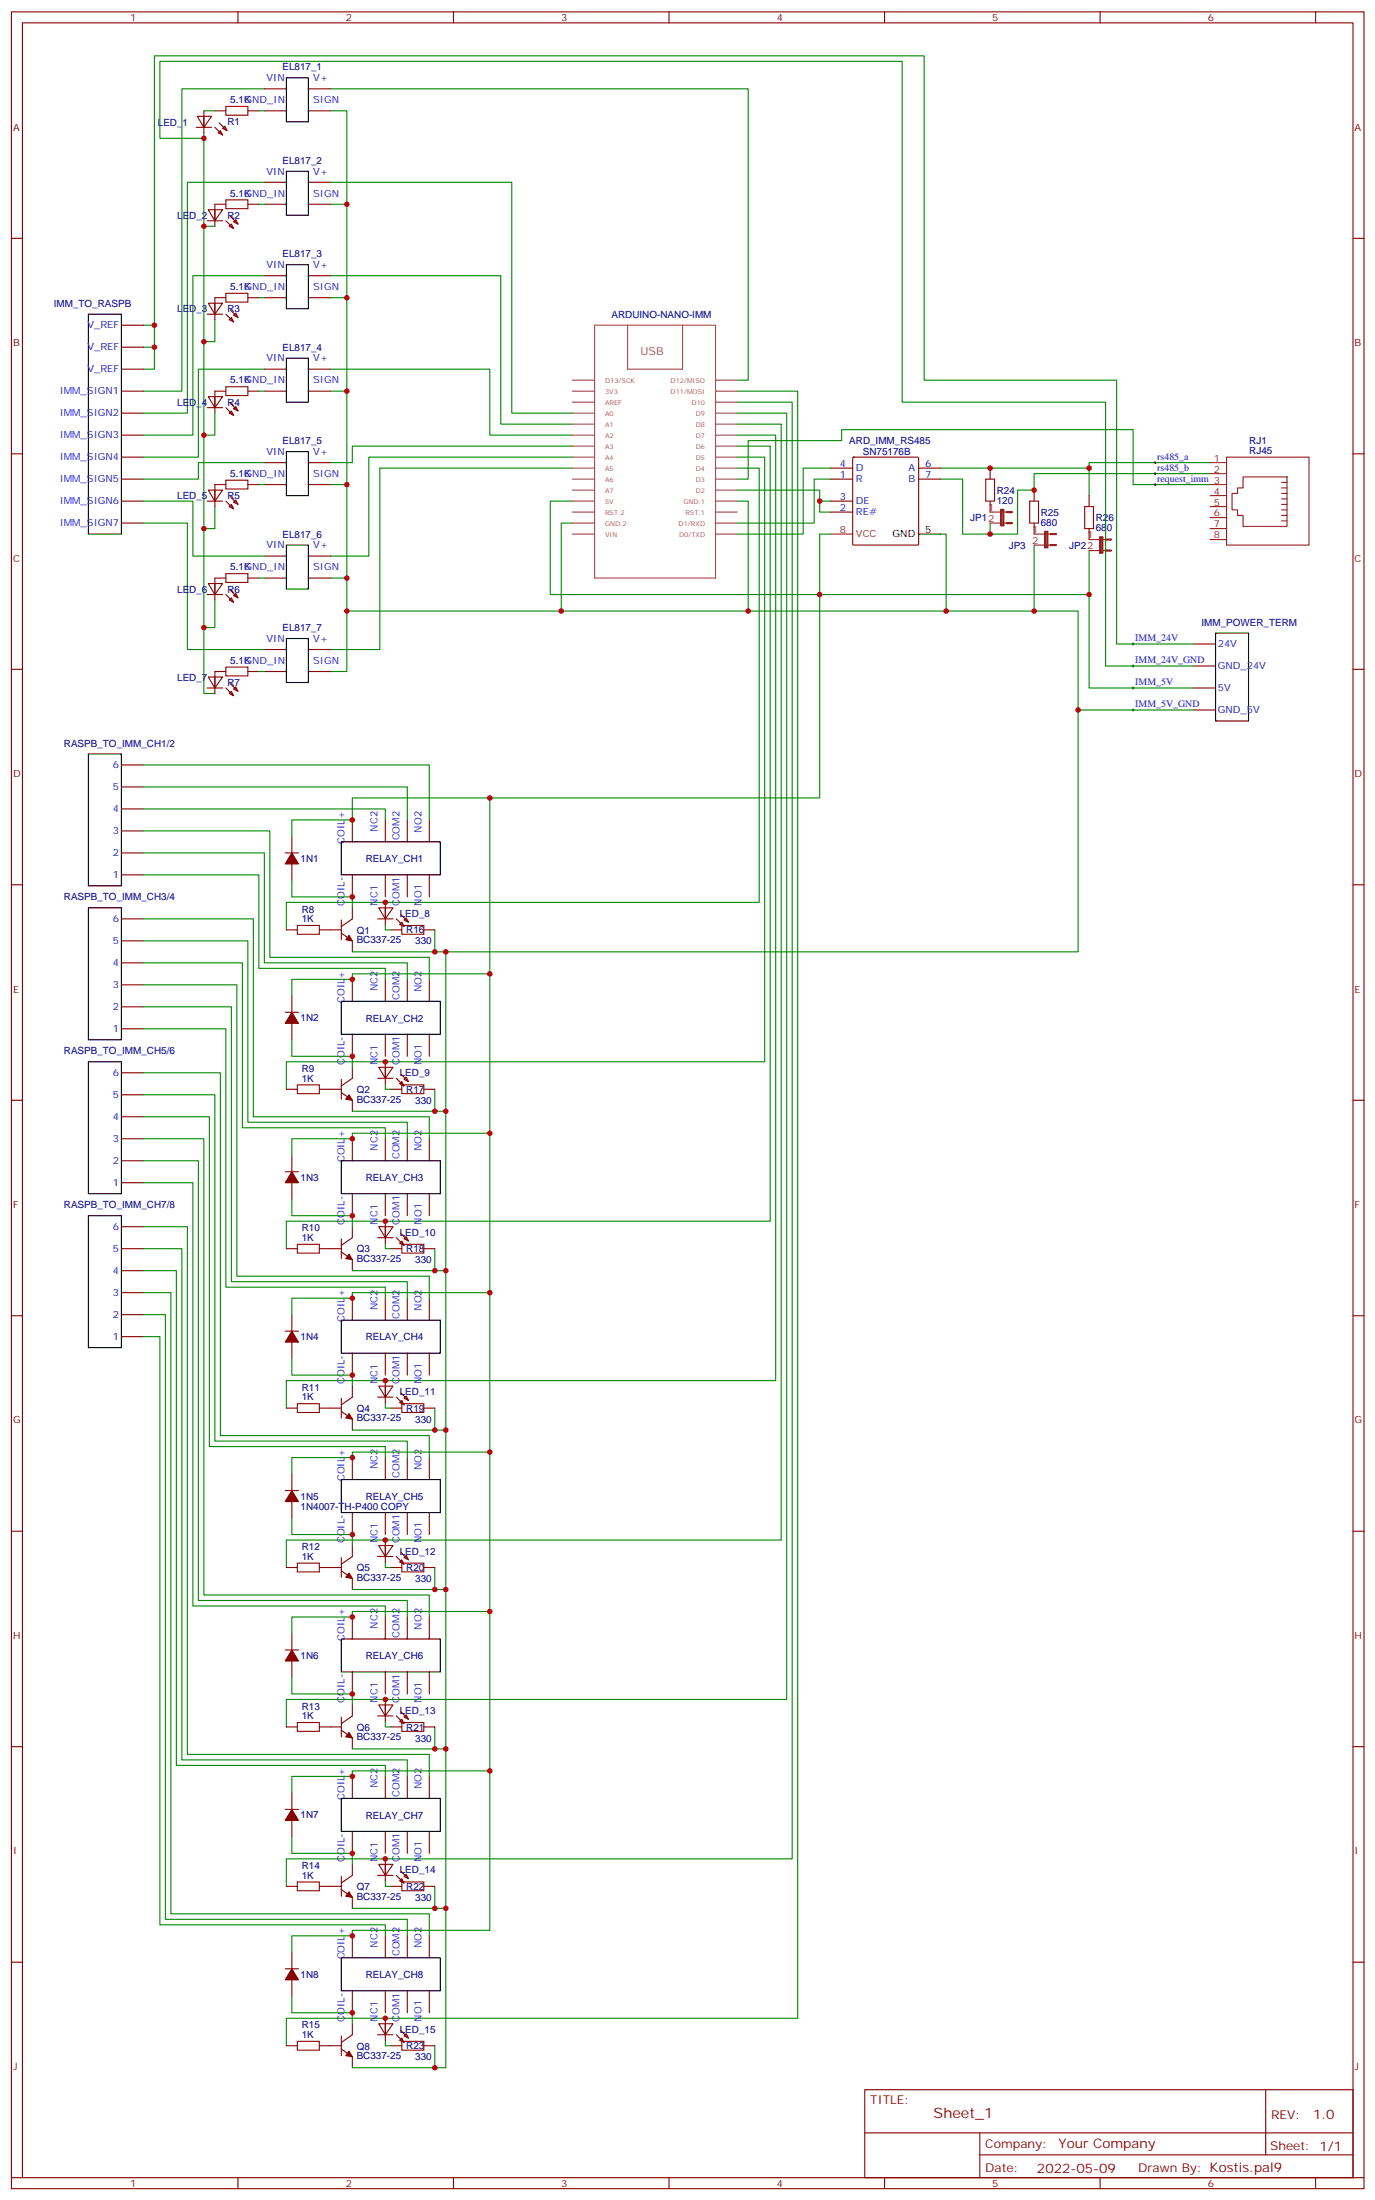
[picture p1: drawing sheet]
<svg xmlns="http://www.w3.org/2000/svg" width="441mm" height="706mm" viewBox="0 0 441 706" stroke-linecap="round" stroke-linejoin="round" font-family="sans-serif">
<g fill="none" stroke="#870000" stroke-width=".35">
<path d="M3.7 3.8h433.9v698.5h-433.9zM7.2 7.3h426.9v691.5h-426.9zM76.3 3.8v3.5M145.5 3.8v3.5M214.6 3.8v3.5M283.8 3.8v3.5M352.9 3.8v3.5M422.1 3.8v3.5M63.3 37.3h4.6l-2.5 3.6zM65.4 35.6v7M68.9 35.6h3.6M70.3 39.4l2.5 2.5"/>
<path d="M79.5 35.6h3.5M84.8 28.5h7.1M84.8 35.6h7.1M98.9 28.5h7.1M98.9 35.6h7.1M62.9 40.9h5M68.9 40.9l2.5 2.4M70 42.6l.7-.7 .7 1.4zM71.4 41.2l.7-.7 .7 1.4zM84.8 58.5h7.1M98.9 58.5h7.1M3.7 76.5h3.5"/>
<path d="M66.5 70.8h4.9M66.8 67.3h4.6l-2.5 3.5zM72.5 65.5h-3.6v7.1M72.5 70.8l2.4 2.5M73.5 72.6l.7-.7 .7 1.4zM73.9 69.4l2.4 2.5M74.9 71.2l.7-.7 .7 1.4zM79.5 65.5h3.5M84.8 65.5h7.1M98.9 65.5h7.1M434.1 76.5h3.5M66.8 97.3h4.6l-2.5 3.5z"/>
<path d="M72.5 95.5h-3.6v7.1M73.9 99.4l2.4 2.5M79.5 95.5h3.5M84.8 95.5h7.1M84.8 88.5h7.1M98.9 95.5h7.1M98.9 88.5h7.1M38.9 118.5h7.1M38.9 111.4h7.1M38.9 104.4h7.1M66.5 100.8h4.9M72.5 100.8l2.4 2.5"/>
<path d="M73.5 102.6l.7-.7 .7 1.4zM75.6 100.5l.7 1.4-1.4-.7zM84.8 118.5h7.1M98.9 118.5h7.1M38.9 139.6h7.1M38.9 132.6h7.1M38.9 125.5h7.1M66.5 130.8h4.9M66.8 127.3h4.6l-2.5 3.5zM72.5 125.5h-3.6v7.1M72.5 130.8l2.4 2.5M73.9 129.4l2.4 2.5"/>
<path d="M74.2 131.9l.7 1.4-1.4-.7zM74.9 131.2l.7-.7 .7 1.4zM79.5 125.5h3.5M84.8 125.5h7.1M98.9 125.5h7.1M3.7 145.6h3.5M38.9 153.7h7.1M38.9 146.7h7.1M66.8 157.3h4.6l-2.5 3.5zM72.5 155.5h-3.6v7.1M73.9 159.4l2.4 2.5M79.5 155.5h3.5"/>
<path d="M84.8 155.5h7.1M84.8 148.4h7.1M98.9 155.5h7.1M98.9 148.4h7.1M266.5 153.7h7M266.5 150.2h7M273.6 146.9l.3-.2h20.5l.3 .2v27.7l-.2 .3h-20.6l-.3-.2zM294.7 153.7h7.1M294.7 150.2h7.1M317.6 150.2v3.5M331.8 157.3v3.5M349.4 159v3.6"/>
<path d="M434.1 145.6h3.5M38.9 160.8h7.1M38.9 167.9h7.1M66.5 160.8h4.9M72.5 160.8l2.4 2.5M74.2 161.9l.7 1.4-1.4-.7zM74.9 161.1l.7-.7 .7 1.5zM84.8 178.4h7.1M98.9 178.4h7.1M266.5 164.3h7M266.5 160.8h7M317.6 160.8v3.5"/>
<path d="M331.8 167.9v3.5M349.4 169.6v3.5M66.5 190.8h4.9M66.8 187.3h4.6l-2.5 3.5zM72.5 185.5h-3.6v7M72.5 190.8l2.4 2.5M73.5 192.5l.7-.7 .7 1.5zM73.9 189.4l2.4 2.4M74.9 191.1l.7-.7 .7 1.4zM79.5 185.5h3.5M84.8 185.5h7.1M98.9 185.5h7.1"/>
<path d="M3.7 214.8h3.5M66.8 217.2h4.6l-2.5 3.6zM72.5 215.5h-3.6v7M73.9 219.4l2.4 2.4M79.5 215.5h3.5M84.8 215.5h7.1M84.8 208.4h7.1M98.9 215.5h7.1M98.9 208.4h7.1M382.9 213.7h7.1M382.9 206.7h7.1M434.1 214.8h3.5"/>
<path d="M66.5 220.8h4.9M72.5 220.8l2.4 2.4M73.5 222.5l.7-.7 .7 1.4zM74.9 221.1l.7-.7 .7 1.4zM382.9 227.8h7.1M382.9 220.8h7.1M38.9 259.6h7.1M38.9 252.5h7.1M38.9 245.5h7.1M38.9 273.7h7.1M38.9 266.6h7.1M91.5 273.7h4.2"/>
<path d="M93.6 268.4v5.3M93.6 277.2v5.3M113 263.1v7.1M123.6 263.1v7.1M130.7 263.1v7.1M137.7 263.1v7.1M3.7 283.9h3.5M38.9 280.7h7.1M38.9 294.9h7.1M91.9 298.4h3.5M102.4 298.4h7.1M109.5 299.4l3.5 2.5v3.5"/>
<path d="M109.5 295.2v6.4M113 280.7v7.1M113 291.3v3.6l-3.5 2.4M121.1 294.9h5M121.5 291.3h4.6l-2.5 3.6zM123.6 280.7v7.1M123.6 289.6v7M125.4 298.4h3.5M127.1 294.9l2.5 2.4M128.2 296.6l.7-.7 .7 1.4zM128.6 293.4l2.4 2.5M129.6 295.2l.7-.7 .7 1.4z"/>
<path d="M130.7 280.7v7.1M136 298.4h3.5M137.7 280.7v7.1M434.1 283.9h3.5M38.9 316h7.1M38.9 309h7.1M38.9 301.9h7.1M93.6 319.5v5.3M113 314.3v7M123.6 314.3v7M130.7 314.3v7M137.7 314.3v7"/>
<path d="M38.9 330.1h7.1M38.9 323.1h7.1M91.5 324.8h4.2M93.6 328.4v5.3M113 331.9v7M123.6 331.9v7M130.7 331.9v7M137.7 331.9v7M3.7 353.1h3.5M38.9 358.4h7.1M38.9 351.3h7.1M38.9 344.2h7.1"/>
<path d="M91.9 349.5h3.5M102.4 349.5h7.1M109.5 350.6l3.5 2.5v3.5M109.5 346.4v6.3M113 342.5v3.5l-3.5 2.5M121.1 346h5M121.5 342.5h4.6l-2.5 3.5zM123.6 340.7v7.1M125.4 349.5h3.5M127.1 346l2.5 2.5M128.2 347.8l.7-.7 .7 1.4zM128.6 344.6l2.4 2.5"/>
<path d="M130.3 345.7l.7 1.4-1.4-.7zM136 349.5h3.5M434.1 353.1h3.5M38.9 379.5h7.1M38.9 372.5h7.1M38.9 365.4h7.1M91.5 376h4.2M93.6 370.7v5.3M93.6 379.5v5.3M113 365.4v7.1M123.6 365.4v7.1M130.7 365.4v7.1"/>
<path d="M137.7 365.4v7.1M38.9 393.6h7.1M109.5 397.5v6.4M113 383v7.1M113 393.6v3.6l-3.5 2.4M121.1 397.2h5M121.5 393.6h4.6l-2.5 3.6zM123.6 383v7.1M123.6 391.9v7M127.1 397.2l2.5 2.4M128.2 398.9l.7-.7 .7 1.4zM128.6 395.7l2.4 2.5"/>
<path d="M129.6 397.5l.7-.7 .7 1.4zM130.7 383v7.1M137.7 383v7.1M38.9 400.7h7.1M38.9 414.8h7.1M38.9 407.7h7.1M91.9 400.7h3.5M102.4 400.7h7.1M109.5 401.7l3.5 2.5v3.5M113 416.6v7M123.6 416.6v7M125.4 400.7h3.5"/>
<path d="M130.7 416.6v7M136 400.7h3.5M137.7 416.6v7M3.7 422.2h3.5M38.9 428.9h7.1M38.9 421.9h7.1M91.5 427.1h4.2M93.6 421.9v5.2M93.6 430.7v5.3M113 434.2v7.1M123.6 434.2v7.1M130.7 434.2v7.1"/>
<path d="M137.7 434.2v7.1M434.1 422.2h3.5M91.9 451.8h3.5M102.4 451.8h7.1M109.5 452.9l3.5 2.5v3.5M109.5 448.7v6.3M113 444.8v3.5l-3.5 2.5M121.1 448.3h5M121.5 444.8h4.6l-2.5 3.5zM123.6 443v7.1M125.4 451.8h3.5M127.1 448.3l2.5 2.5"/>
<path d="M128.2 450.1l.7-.7 .7 1.4zM128.6 446.9l2.4 2.5M129.6 448.7l.7-.7 .7 1.4zM136 451.8h3.5M91.5 478.3h4.2M93.6 473v5.3M113 467.7v7.1M123.6 467.7v7.1M130.7 467.7v7.1M137.7 467.7v7.1M3.7 491.3h3.5M93.6 481.8v5.3"/>
<path d="M109.5 499.8v6.4M113 485.4v7M113 495.9v3.6l-3.5 2.4M121.1 499.5h5M121.5 495.9h4.6l-2.5 3.6zM123.6 485.4v7M123.6 494.2v7M127.1 499.5l2.5 2.4M128.6 498.1l2.4 2.4M129.6 499.8l.7-.7 .7 1.4zM130.7 485.4v7M137.7 485.4v7"/>
<path d="M434.1 491.3h3.5M91.9 503h3.5M102.4 503h7.1M109.5 504l3.5 2.5v3.5M113 518.9v7M123.6 518.9v7M125.4 503h3.5M128.2 501.2l.7-.7 .7 1.4zM130.7 518.9v7M136 503h3.5M137.7 518.9v7M91.5 529.4h4.2"/>
<path d="M93.6 524.2v5.2M93.6 533v5.3M113 536.5v7.1M123.6 536.5v7.1M130.7 536.5v7.1M137.7 536.5v7.1M91.9 554.1h3.5M102.4 554.1h7.1M109.5 555.2l3.5 2.5v3.5M109.5 551v6.3M113 547.1v3.5l-3.5 2.5M121.1 550.6h5"/>
<path d="M121.5 547.1h4.6l-2.5 3.5zM123.6 545.3v7.1M125.4 554.1h3.5M127.1 550.6l2.5 2.5M128.6 549.2l2.4 2.5M128.9 551.7l.7 1.4-1.4-.7zM129.6 551l.7-.7 .7 1.4zM136 554.1h3.5M3.7 560.5h3.5M93.6 575.3v5.3M113 570v7.1M123.6 570v7.1"/>
<path d="M130.7 570v7.1M137.7 570v7.1M434.1 560.5h3.5M91.5 580.6h4.2M93.6 584.1v5.3M113 587.7v7M113 598.2v3.6l-3.5 2.4M121.5 598.2h4.6l-2.5 3.6zM123.6 587.7v7M123.6 596.5v7M130.7 587.7v7M137.7 587.7v7"/>
<path d="M91.9 605.3h3.5M102.4 605.3h7.1M109.5 606.4l3.5 2.4v3.6M109.5 602.1v6.4M121.1 601.8h5M125.4 605.3h3.5M127.1 601.8l2.5 2.4M128.2 603.5l.7-.7 .7 1.4zM128.6 600.4l2.4 2.4M129.6 602.1l.7-.7 .7 1.4zM136 605.3h3.5M3.7 629.6h3.5"/>
<path d="M91.5 631.8h4.2M93.6 626.5v5.3M93.6 635.3v5.3M113 621.2v7M113 638.8v7.1M123.6 621.2v7M123.6 638.8v7.1M130.7 621.2v7M130.7 638.8v7.1M137.7 621.2v7M137.7 638.8v7.1M434.1 629.6h3.5"/>
<path d="M91.9 656.4h3.5M102.4 656.4h7.1M109.5 657.5l3.5 2.5v3.5M109.5 653.3v6.3M113 649.4v3.5l-3.5 2.5M121.1 652.9h5M121.5 649.4h4.6l-2.5 3.5zM123.6 647.6v7.1M125.4 656.4h3.5M127.1 652.9l2.5 2.5M128.2 654.7l.7-.7 .7 1.4zM128.6 651.5l2.4 2.5"/>
<path d="M129.6 653.3l.7-.7 .7 1.4zM136 656.4h3.5M277.4 670.6h156.7v28.2h-156.7zM406.1 670.6v20.9M3.7 698.8h3.5M76.3 698.8v3.5M145.5 698.8v3.5M214.6 698.8v3.5M277.5 684.4h156.4M283.8 698.8v3.5M314.3 691.5h119.6M314.3 684.4v14.1"/>
<path d="M352.9 698.8v3.5M422.1 698.8v3.5M434.1 698.8h3.5"/>
</g>
<g fill="none" stroke="#008700" stroke-width=".35">
<path d="M65.4 35.6h3.5M83 35.6h1.8M84.8 28.5h-26.5v97h-12.3M106 35.6h5.3v179.9h-5.3M106 28.5h134v93.5h-3.5M65.4 44.4h-14.1v-24.7h238.1v109.3h65.3v84.7h28.2M65.4 42.6v30M84.8 58.5h-24.7v74.1h-14.1M106 58.5h58.2v74.1h19.4M68.9 72.6h-3.5v37M83 65.5h1.8M106 65.5h5.3"/>
<path d="M83 95.5h1.8M84.8 88.5h-22.9v51.1h-15.9M106 88.5h54.7v47.6h22.9M106 95.5h5.3M46 104.4h3.5v-86.5h247v104.1h61.7v84.7h24.7M49.5 111.4v7.1h-3.5M49.5 104.4v7h-3.5M68.9 102.6v7h-3.5v30h3.5v-7M84.8 118.5h-21.2v28.2h-17.6M106 118.5h51.1v21.1h26.5M65.4 139.6v30h3.5v-7M83 125.5h1.8"/>
<path d="M106 125.5h5.3M236.5 125.5h19.4v522.1h-164v8.8M236.5 129h17.6v467.5h-162.2v8.8M236.5 132.6h15.9v412.7h-160.5v8.8M236.5 136.1h14.1v358.1h-158.7v8.8M236.5 139.6h12.3v303.4h-156.9v8.8M83 155.5h1.8M84.8 148.4h-21.2v5.3h-17.6M106 155.5h5.3M183.6 150.2h-61.8v58.2h-15.8M183.6 146.7h-65.3v31.7h-12.3M183.6 143.2h-70.6v5.2h-7"/>
<path d="M236.5 153.7h3.5v-12.3h30v-3.5h93.5v17.6h24.7M236.5 157.3h26.5v3.5M236.5 143.2h10.6v248.7h-155.2v8.8M236.5 146.7h8.8v194h-153.4v8.8M236.5 150.2h7.1v139.4h-151.7v8.8M266.5 150.2h-8.8v21.2h-21.2M266.5 153.7h-5.3v14.2h-24.7M301.8 150.2h47.6v8.8M301.8 153.7h7v17.7h8.8v-3.5M388.2 148.4h-38.8v1.8M388.2 152h-56.4v5.3h-5.3v14.1h-8.9M46 167.9h14.1v40.5h24.7"/>
<path d="M46 160.8h15.9v17.6h22.9M65.4 169.6v31.8h3.5v-8.9M183.6 160.8h-7.1v30h172.9v30h33.5M183.6 167.9h-3.5v28.2h165.8v31.7M236.5 160.8h3.5v35.3M266.5 160.8h-3.5v3.5h3.5M266.5 171.4h-3.5v84.6h-105.9v56.5h-44.1v1.8h-19.4v5.2M301.8 171.4h1.7v24.7M331.8 174.9v21.2M349.4 176.7v14.1M83 185.5h1.8M106 185.5h5.3"/>
<path d="M111.3 196.1h68.8M65.4 201.4v21.1h3.5M83 215.5h1.8M382.9 227.8h-37v77.6h-202.9M46 245.5h91.7v17.6M46 252.5h84.7v10.6M46 259.6h77.6v3.5M157.1 256h-44.1v7.1h-19.4v5.3M46 266.6h40.6v40.6h51.1v7.1M46 273.7h38.8v35.3h45.9v5.3M46 294.9h35.3v63.5h56.4v7M46 280.7h37v30h40.6v3.6"/>
<path d="M93.6 282.5v5.3h19.4v3.5M123.6 296.6v1.8h1.8M139.5 298.4v7M46 316h30v93.5h61.7v7.1M46 301.9h33.5v58.2h51.2v5.3M46 309h31.8v52.9h45.8v3.5M113 305.4h30v51.2h-30M157.1 312.5v51.1h-44.1v1.8h-19.4v5.3M46 323.1h28.2v88.2h56.5v5.3M46 330.1h26.5v82.9h51.1v3.6M93.6 333.7v5.2h19.4v3.6M46 344.2h24.7v116.5h67v7"/>
<path d="M46 351.3h22.9v111.1h61.8v5.3M46 358.4h21.2v105.8h56.4v3.5M123.6 347.8v1.7h1.8M139.5 349.5v7.1M143 356.6v51.1h-30M46 365.4h19.4v146.4h72.3v7.1M46 372.5h17.6v141.1h67.1v5.3M46 379.5h15.9v135.8h61.7v3.6M157.1 363.6v51.2h-44.1v1.8h-19.4v5.3M46 393.6h14.1v169.4h77.6v7M93.6 384.8v5.3h19.4v3.5M123.6 398.9v1.8h1.8"/>
<path d="M46 414.8h8.8v199.3h82.9v7.1M46 400.7h12.3v164h72.4v5.3M46 407.7h10.6v158.8h67v3.5M139.5 400.7v7M143 407.7v51.2h-30M157.1 414.8v51.1h-44.1v1.8h-19.4v5.3M46 421.9h7.1v194h77.6v5.3M46 428.9h5.3v188.7h72.3v3.6M93.6 436v5.3h19.4v3.5M123.6 450.1v1.7h1.8M139.5 451.8v7.1M143 458.9v51.1h-30"/>
<path d="M157.1 465.9v51.2h-44.1v1.8h-19.4v5.3M93.6 487.1v5.3h19.4v3.5M123.6 501.2v1.8h1.8M139.5 503v7M143 510v51.2h-30M157.1 517.1v51.2h-44.1v1.7h-19.4v5.3M93.6 538.3v5.3h19.4v3.5M123.6 552.4v1.7h1.8M139.5 554.1v7.1M143 561.2v51.2h-30M157.1 568.3v51.1h-44.1v1.8h-19.4v5.3M93.6 589.4v5.3h19.4v3.5"/>
<path d="M123.6 603.5v1.8h1.8M139.5 605.3v7.1M143 612.4v51.1h-30M93.6 640.6v5.3h19.4v3.5M123.6 654.7v1.7h1.8M139.5 656.4v7.1"/>
</g>
<g fill="none" stroke="#000" stroke-width=".32">
<path d="M370.2 148.4h.7M370.2 152h.7M370.2 155.5h.7M370.6 148.1v.7M370.6 151.6v.7M370.6 155.2v.7M363.1 213.7h.8M363.1 206.7h.8M363.5 206.3v.7M363.5 213.4v.7M363.1 227.8h.8M363.1 220.8h.8"/>
<path d="M363.5 220.4v.7M363.5 227.5v.7"/>
</g>
<g fill="none" stroke="#000" stroke-width=".35">
<path d="M91.9 25h7v14.1h-7zM91.9 55h7v14.1h-7zM91.9 84.9h7v14.2h-7zM28.4 100.8h10.5v70.6h-10.5zM91.9 114.9h7v14.1h-7zM91.9 144.9h7v14.1h-7zM91.9 174.9h7v14.1h-7zM294.7 171.4h7.1M91.9 204.9h7v14.1h-7zM390 203.1h10.5v28.3h-10.5zM28.4 241.9h10.5v42.4h-10.5zM109.5 270.2h31.8v10.5h-31.8z"/>
<path d="M28.4 291.3h10.5v42.4h-10.5zM109.5 321.3h31.8v10.6h-31.8zM28.4 340.7h10.5v42.3h-10.5zM109.5 372.5h31.8v10.5h-31.8zM28.4 390.1h10.5v42.3h-10.5zM109.5 423.6h31.8v10.6h-31.8zM109.5 474.8h31.8v10.6h-31.8zM109.5 525.9h31.8v10.6h-31.8zM109.5 577.1h31.8v10.6h-31.8zM109.5 628.2h31.8v10.6h-31.8z"/>
</g>
<g fill="none" stroke="#8c2424" stroke-width=".35">
<path d="M388.2 148.4h5.3M388.2 152h5.3M388.2 155.5h5.3M388.2 159h5.3M393.5 146.7h26.4v28.2h-26.4zM398.8 153h14.1v15.9h-14.1v-3.5h-1.8v-1.8h-1.7v-5.3h1.7v-1.7h1.8zM411.1 154.8h1.8M411.1 156.6h1.8M411.1 158.3h1.8M317.6 164.3h5.3M317.6 167.9h5.3M331.8 171.4h5.2"/>
<path d="M331.8 174.9h5.2M349.4 173.1h5.3M349.4 176.7h5.3M388.2 173.1h5.3M388.2 162.6h5.3M388.2 166.1h5.3M388.2 169.6h5.3M411.1 160.1h1.8M411.1 161.9h1.8M411.1 163.6h1.8M411.1 165.4h1.8M411.1 167.1h1.8"/>
</g>
<path d="M321.2 163.6h.7v5h-.7zM322.9 164.3h1.8M322.9 167.9h1.8M335.3 170.7h.7v4.9h-.7zM337 171.4h1.8M337 174.9h1.8M352.9 172.4h.7v5h-.7zM354.7 173.1h1.7M354.7 176.7h1.7" fill="none" stroke="#8c2424" stroke-width=".71"/>
<g fill="none" stroke="#a10000" stroke-width=".35">
<path d="M72.5 34.1h7v2.9h-7zM72.5 64.1h7v2.9h-7zM72.5 94.1h7v2.8h-7zM72.5 124.1h7v2.8h-7zM72.5 154.1h7v2.8h-7zM316.2 153.7h2.9v7.1h-2.9zM330.3 160.8h2.9v7.1h-2.9zM348 162.6h2.8v7h-2.8zM72.5 184.1h7v2.8h-7zM72.5 214.1h7v2.8h-7zM95.4 297h7v2.8h-7zM128.9 297h7.1v2.8h-7.1z"/>
<path d="M95.4 348.1h7v2.8h-7zM128.9 348.1h7.1v2.8h-7.1zM95.4 399.3h7v2.8h-7zM128.9 399.3h7.1v2.8h-7.1zM95.4 450.4h7v2.8h-7zM128.9 450.4h7.1v2.8h-7.1zM95.4 501.6h7v2.8h-7zM128.9 501.6h7.1v2.8h-7.1zM95.4 552.7h7v2.9h-7zM128.9 552.7h7.1v2.9h-7.1zM95.4 603.9h7v2.8h-7zM128.9 603.9h7.1v2.8h-7.1z"/>
<path d="M95.4 655h7v2.9h-7zM128.9 655h7.1v2.9h-7.1z"/>
</g>
<path d="M266.5 171.4h7" fill="none" stroke="#f00" stroke-width=".35"/>
<g fill="none" stroke="#a64a4a" stroke-width=".35">
<path d="M190.8 104.4h38.8v81.1h-38.8zM201.3 104.4v14.1h17.7v-14.1M183.6 139.6h6.9M183.6 136.1h6.9M183.6 132.6h6.9M183.6 129h6.9M183.6 125.5h6.9M183.6 122h6.9M229.6 139.6h6.9M229.6 136.1h6.9M229.6 132.6h6.9M229.6 129h6.9"/>
<path d="M229.6 125.5h6.9M229.6 122h6.9M183.6 157.3h6.9M183.6 153.7h6.9M183.6 150.2h6.9M183.6 146.7h6.9M183.6 143.2h6.9M229.6 157.3h6.9M229.6 153.7h6.9M229.6 150.2h6.9M229.6 146.7h6.9M229.6 143.2h6.9"/>
<path d="M183.6 171.4h6.9M183.6 167.9h6.9M183.6 164.3h6.9M183.6 160.8h6.9M229.6 171.4h6.9M229.6 167.9h6.9M229.6 164.3h6.9M229.6 160.8h6.9"/>
</g>
<g fill="#870000" stroke="#870000" stroke-width=".35">
<path d="M93.6 273.7l2.1 3.5h-4.2z"/>
<path d="M112 300.1l1 1.8-2.1-.3z"/>
<path d="M93.6 324.8l2.1 3.6h-4.2z"/>
<path d="M112 351.3l1 1.8-2.1-.4z"/>
<path d="M93.6 376l2.1 3.5h-4.2z"/>
<path d="M112 402.4l1 1.8-2.1-.3z"/>
<path d="M93.6 427.1l2.1 3.6h-4.2z"/>
<path d="M112 453.6l1 1.8-2.1-.4z"/>
<path d="M93.6 478.3l2.1 3.5h-4.2z"/>
<path d="M112 504.8l1 1.7-2.1-.3z"/>
<path d="M93.6 529.4l2.1 3.6h-4.2z"/>
<path d="M112 555.9l1 1.8-2.1-.4z"/>
<path d="M93.6 580.6l2.1 3.5h-4.2z"/>
<path d="M112 607.1l1 1.7-2.1-.3z"/>
<path d="M93.6 631.8l2.1 3.5h-4.2z"/>
<path d="M112 658.2l1 1.8-2.1-.4z"/>
</g>
<g fill="#c00">
<circle cx="111.3" cy="196.1" r=".88"/>
<circle cx="180.1" cy="196.1" r=".88"/>
<circle cx="111.3" cy="185.5" r=".88"/>
<circle cx="111.3" cy="155.5" r=".88"/>
<circle cx="111.3" cy="125.5" r=".88"/>
<circle cx="111.3" cy="95.5" r=".88"/>
<circle cx="111.3" cy="65.5" r=".88"/>
<circle cx="331.8" cy="157.3" r=".88"/>
<circle cx="349.4" cy="150.2" r=".88"/>
<circle cx="317.6" cy="171.4" r=".88"/>
<circle cx="317.6" cy="150.2" r=".88"/>
<circle cx="263" cy="160.8" r=".88"/>
<circle cx="345.9" cy="227.8" r=".88"/>
<circle cx="123.6" cy="647.6" r=".88"/>
<circle cx="123.6" cy="596.5" r=".88"/>
<circle cx="123.6" cy="545.3" r=".88"/>
<circle cx="349.4" cy="190.8" r=".88"/>
<circle cx="331.8" cy="196.1" r=".88"/>
<circle cx="303.5" cy="196.1" r=".88"/>
<circle cx="240" cy="196.1" r=".88"/>
<circle cx="263" cy="190.8" r=".88"/>
<circle cx="123.6" cy="494.2" r=".88"/>
<circle cx="123.6" cy="443" r=".88"/>
<circle cx="123.6" cy="391.9" r=".88"/>
<circle cx="123.6" cy="340.7" r=".88"/>
<circle cx="123.6" cy="289.6" r=".88"/>
<circle cx="143" cy="305.4" r=".88"/>
<circle cx="157.1" cy="256" r=".88"/>
<circle cx="157.1" cy="312.5" r=".88"/>
<circle cx="65.4" cy="44.4" r=".88"/>
<circle cx="49.5" cy="111.4" r=".88"/>
<circle cx="49.5" cy="104.4" r=".88"/>
<circle cx="65.4" cy="72.6" r=".88"/>
<circle cx="65.4" cy="109.6" r=".88"/>
<circle cx="65.4" cy="201.4" r=".88"/>
<circle cx="65.4" cy="169.6" r=".88"/>
<circle cx="65.4" cy="139.6" r=".88"/>
<circle cx="139.5" cy="663.5" r=".88"/>
<circle cx="139.5" cy="612.4" r=".88"/>
<circle cx="139.5" cy="561.2" r=".88"/>
<circle cx="139.5" cy="510" r=".88"/>
<circle cx="139.5" cy="458.9" r=".88"/>
<circle cx="139.5" cy="407.7" r=".88"/>
<circle cx="139.5" cy="356.6" r=".88"/>
<circle cx="139.5" cy="305.4" r=".88"/>
<circle cx="143" cy="356.6" r=".88"/>
<circle cx="143" cy="407.7" r=".88"/>
<circle cx="143" cy="458.9" r=".88"/>
<circle cx="143" cy="510" r=".88"/>
<circle cx="143" cy="561.2" r=".88"/>
<circle cx="143" cy="612.4" r=".88"/>
<circle cx="113" cy="263.1" r=".88"/>
<circle cx="113" cy="314.3" r=".88"/>
<circle cx="113" cy="365.4" r=".88"/>
<circle cx="157.1" cy="363.6" r=".88"/>
<circle cx="113" cy="416.6" r=".88"/>
<circle cx="157.1" cy="414.8" r=".88"/>
<circle cx="113" cy="467.7" r=".88"/>
<circle cx="157.1" cy="465.9" r=".88"/>
<circle cx="113" cy="518.9" r=".88"/>
<circle cx="157.1" cy="517.1" r=".88"/>
<circle cx="113" cy="570" r=".88"/>
<circle cx="157.1" cy="568.3" r=".88"/>
<circle cx="113" cy="621.2" r=".88"/>
<circle cx="113" cy="645.9" r=".88"/>
<circle cx="113" cy="287.8" r=".88"/>
<circle cx="113" cy="338.9" r=".88"/>
<circle cx="113" cy="390.1" r=".88"/>
<circle cx="113" cy="594.7" r=".88"/>
<circle cx="113" cy="543.6" r=".88"/>
<circle cx="113" cy="492.4" r=".88"/>
<circle cx="113" cy="441.3" r=".88"/>
</g>
<text font-size="4.6" fill="#800" x="299.5" y="679.6">Sheet_1</text>
<g font-size="4.2" fill="#800">
<text x="421.2" y="679.8">1.0</text>
<text x="339.6" y="689.4">Your Company</text>
<text x="332.7" y="697.2">2022-05-09</text>
</g>
<g font-size="3.9" fill="#800">
<text x="279.2" y="675.1">TITLE:</text>
<text x="407.8" y="679.8">REV:</text>
<text x="316.1" y="689.3">Company:</text>
<text x="407.5" y="690">Sheet: 1/1</text>
<text x="316.1" y="697">Date:</text>
<text x="365.1" y="697.1">Drawn By: Kostis.pal9</text>
</g>
<text font-size="3.5" fill="#a54b4b" x="205.5" y="113.9">USB</text>
<g font-size="3.2" fill="#800">
<text x="41.8" y="6.8">1</text>
<text x="110.9" y="6.8">2</text>
<text x="180.1" y="6.8">3</text>
<text x="249.2" y="6.8">4</text>
<text x="318.3" y="6.8">5</text>
<text x="387.5" y="6.8">6</text>
<text x="4.2" y="41.9">A</text>
<text x="434.6" y="41.9">A</text>
<text x="4.2" y="111.1">B</text>
<text x="434.6" y="111.1">B</text>
<text x="4.2" y="180.2">C</text>
<text x="434.6" y="180.2">C</text>
<text x="4.2" y="249.3">D</text>
<text x="434.6" y="249.3">D</text>
<text x="4.2" y="318.5">E</text>
<text x="434.6" y="318.5">E</text>
<text x="4.2" y="387.6">F</text>
<text x="434.6" y="387.6">F</text>
<text x="4.2" y="456.8">G</text>
<text x="434.6" y="456.8">G</text>
<text x="4.2" y="525.9">H</text>
<text x="434.6" y="525.9">H</text>
<text x="4.2" y="595.1">I</text>
<text x="434.6" y="595.1">I</text>
<text x="4.2" y="664.2">J</text>
<text x="434.6" y="664.2">J</text>
<text x="41.8" y="701.8">1</text>
<text x="110.9" y="701.8">2</text>
<text x="180.1" y="701.8">3</text>
<text x="249.2" y="701.8">4</text>
<text x="318.3" y="701.8">5</text>
<text x="387.5" y="701.8">6</text>
</g>
<g font-size="3.2" fill="#000080">
<text x="90.6" y="22.6">EL817_1</text>
<text x="73.9" y="33.1">5.1K</text>
<text x="50.6" y="40.3">LED_1</text>
<text x="73" y="40.2">R1</text>
<text x="90.6" y="52.6">EL817_2</text>
<text x="73.9" y="63.1">5.1K</text>
<text x="56.8" y="70.2">LED_2</text>
<text x="73" y="70.2">R2</text>
<text x="90.6" y="82.5">EL817_3</text>
<text x="73.9" y="93.1">5.1K</text>
<text x="17.3" y="98.4">IMM_TO_RASPB</text>
<text x="56.8" y="100.2">LED_3</text>
<text x="73" y="100.2">R3</text>
<text x="196.2" y="102">ARDUINO-NANO-IMM</text>
<text x="90.6" y="112.5">EL817_4</text>
<text x="73.9" y="123">5.1K</text>
<text x="56.8" y="130.2">LED_4</text>
<text x="73" y="130.2">R4</text>
<text x="90.6" y="142.5">EL817_5</text>
<text x="272.5" y="142.6">ARD_IMM_RS485</text>
<text x="400.8" y="142.5">RJ1</text>
<text x="276.8" y="146.1">SN75176B</text>
<text x="400.8" y="145.6">RJ45</text>
<text x="73.9" y="153">5.1K</text>
<text x="56.8" y="160.2">LED_5</text>
<text x="73" y="160.2">R5</text>
<text x="319.8" y="161.6">120</text>
<text x="319.8" y="158.4">R24</text>
<text x="311.3" y="167.2">JP12</text>
<text x="333.9" y="165.5">R25</text>
<text x="351.5" y="167.2">R26</text>
<text x="90.6" y="172.5">EL817_6</text>
<text x="333.9" y="168.6">680</text>
<text x="351.5" y="170.4">680</text>
<text x="323.6" y="176">JP3</text>
<text x="343" y="176">JP22</text>
<text x="73.9" y="183">5.1K</text>
<text x="56.8" y="190.2">LED_6</text>
<text x="73" y="190.1">R6</text>
<text x="90.6" y="202.5">EL817_7</text>
<text x="385.4" y="200.7">IMM_POWER_TERM</text>
<text x="73.9" y="213">5.1K</text>
<text x="56.8" y="218.5">LED_7</text>
<text x="73" y="220.1">R7</text>
<text x="20.5" y="239.6">RASPB_TO_IMM_CH1/2</text>
<text x="96.4" y="276.6">1N1</text>
<text x="117.3" y="276.7">RELAY_CH1</text>
<text x="20.5" y="288.9">RASPB_TO_IMM_CH3/4</text>
<text x="96.8" y="292.8">R8</text>
<text x="96.8" y="295.9">1K</text>
<text x="114.4" y="299.6">Q1</text>
<text x="128.2" y="294.2">LED_8</text>
<text x="130.3" y="299.5">R16</text>
<text x="114.4" y="302.7">BC337-25</text>
<text x="133.2" y="303.1">330</text>
<text x="96.4" y="327.8">1N2</text>
<text x="117.3" y="327.8">RELAY_CH2</text>
<text x="20.5" y="338.3">RASPB_TO_IMM_CH5/6</text>
<text x="96.8" y="347.1">1K</text>
<text x="96.8" y="344">R9</text>
<text x="128.2" y="345.4">LED_9</text>
<text x="114.4" y="353.8">BC337-25</text>
<text x="114.4" y="350.7">Q2</text>
<text x="130.3" y="350.7">R17</text>
<text x="133.2" y="354.2">330</text>
<text x="96.4" y="378.9">1N3</text>
<text x="117.3" y="379">RELAY_CH3</text>
<text x="20.5" y="387.7">RASPB_TO_IMM_CH7/8</text>
<text x="96.8" y="395.1">R10</text>
<text x="96.8" y="398.2">1K</text>
<text x="114.4" y="401.9">Q3</text>
<text x="128.2" y="396.5">LED_10</text>
<text x="130.3" y="401.8">R18</text>
<text x="114.4" y="405">BC337-25</text>
<text x="133.2" y="405.4">330</text>
<text x="96.4" y="430.1">1N4</text>
<text x="117.3" y="430.1">RELAY_CH4</text>
<text x="96.8" y="449.4">1K</text>
<text x="96.8" y="446.3">R11</text>
<text x="128.2" y="447.7">LED_11</text>
<text x="114.4" y="453">Q4</text>
<text x="130.3" y="453">R19</text>
<text x="114.4" y="456.1">BC337-25</text>
<text x="133.2" y="456.5">330</text>
<text x="96.4" y="484.4">1N4007-TH-P400 COPY</text>
<text x="96.4" y="481.2">1N5</text>
<text x="117.3" y="481.3">RELAY_CH5</text>
<text x="96.8" y="497.4">R12</text>
<text x="96.8" y="500.5">1K</text>
<text x="128.2" y="498.8">LED_12</text>
<text x="114.4" y="507.3">BC337-25</text>
<text x="114.4" y="504.2">Q5</text>
<text x="130.3" y="504.1">R20</text>
<text x="133.2" y="507.7">330</text>
<text x="96.4" y="532.4">1N6</text>
<text x="117.3" y="532.4">RELAY_CH6</text>
<text x="96.8" y="551.7">1K</text>
<text x="96.8" y="548.6">R13</text>
<text x="128.2" y="550">LED_13</text>
<text x="114.4" y="555.4">Q6</text>
<text x="130.3" y="555.3">R21</text>
<text x="114.4" y="558.4">BC337-25</text>
<text x="133.2" y="558.8">330</text>
<text x="96.4" y="583.5">1N7</text>
<text x="117.3" y="583.6">RELAY_CH7</text>
<text x="96.8" y="599.8">R14</text>
<text x="96.8" y="602.8">1K</text>
<text x="128.2" y="601.2">LED_14</text>
<text x="114.4" y="609.6">BC337-25</text>
<text x="114.4" y="606.5">Q7</text>
<text x="130.3" y="606.4">R22</text>
<text x="133.2" y="610">330</text>
<text x="96.4" y="634.7">1N8</text>
<text x="117.3" y="634.7">RELAY_CH8</text>
<text x="96.8" y="654">1K</text>
<text x="96.8" y="650.9">R15</text>
<text x="128.2" y="652.3">LED_15</text>
<text x="114.4" y="657.7">Q8</text>
<text x="130.3" y="657.6">R23</text>
<text x="114.4" y="660.7">BC337-25</text>
<text x="133.2" y="661.1">330</text>
</g>
<g font-size="3.2" fill="#00f">
<text x="85.5" y="26">VIN</text>
<text x="100.5" y="26">V+</text>
<text x="78.5" y="33.1">GND_IN</text>
<text x="100.5" y="33.1">SIGN</text>
<text x="85.5" y="56">VIN</text>
<text x="100.5" y="56">V+</text>
<text x="78.5" y="63.1">GND_IN</text>
<text x="100.5" y="63.1">SIGN</text>
<text x="85.5" y="86">VIN</text>
<text x="100.5" y="86">V+</text>
<text x="78.5" y="93.1">GND_IN</text>
<text x="100.5" y="93.1">SIGN</text>
<text x="28" y="105.4">V_REF</text>
<text x="28" y="112.5">V_REF</text>
<text x="28" y="119.5">V_REF</text>
<text x="85.5" y="116">VIN</text>
<text x="100.5" y="116">V+</text>
<text x="78.5" y="123">GND_IN</text>
<text x="100.5" y="123">SIGN</text>
<text x="19.2" y="126.6">IMM_SIGN1</text>
<text x="19.2" y="133.6">IMM_SIGN2</text>
<text x="19.2" y="140.7">IMM_SIGN3</text>
<text x="19.2" y="147.7">IMM_SIGN4</text>
<text x="85.5" y="146">VIN</text>
<text x="100.5" y="146">V+</text>
<text x="269.4" y="149.9">4</text>
<text x="296.8" y="149.9">6</text>
<text x="371.3" y="147.6">rs485_a</text>
<text x="19.2" y="154.8">IMM_SIGN5</text>
<text x="78.5" y="153">GND_IN</text>
<text x="100.5" y="153">SIGN</text>
<text x="269.4" y="153.4">1</text>
<text x="274.6" y="154.8">R</text>
<text x="274.6" y="151.3">D</text>
<text x="291.5" y="154.8">B</text>
<text x="291.5" y="151.3">A</text>
<text x="296.8" y="153.4">7</text>
<text x="371.3" y="151.1">rs485_b</text>
<text x="371.3" y="154.6">request_imm 3</text>
<text x="19.2" y="161.9">IMM_SIGN6</text>
<text x="269.4" y="160.4">3</text>
<text x="274.6" y="161.9">DE</text>
<text x="269.4" y="164">2</text>
<text x="274.6" y="165.4">RE#</text>
<text x="19.2" y="168.9">IMM_SIGN7</text>
<text x="85.5" y="176">VIN</text>
<text x="100.5" y="176">V+</text>
<text x="78.5" y="183">GND_IN</text>
<text x="100.5" y="183">SIGN</text>
<text x="85.5" y="206">VIN</text>
<text x="100.5" y="206">V+</text>
<text x="364.2" y="205.8">IMM_24V</text>
<text x="390.7" y="207.7">24V</text>
<text x="78.5" y="213">GND_IN</text>
<text x="100.5" y="213">SIGN</text>
<text x="364.2" y="212.8">IMM_24V_GND</text>
<text x="390.7" y="214.8">GND_24V</text>
<text x="364.2" y="219.9">IMM_5V</text>
<text x="390.7" y="221.8">5V</text>
<text x="364.2" y="226.9">IMM_5V_GND</text>
<text x="390.7" y="228.9">GND_5V</text>
<text x="36.2" y="246.5">6</text>
<text x="36.2" y="253.6">5</text>
<text x="36.2" y="260.6">4</text>
<text x="36.2" y="267.7">3</text>
<text x="121.1" y="266.9" transform="rotate(-90 121.1 266.9)">NC2</text>
<text x="128.2" y="269.7" transform="rotate(-90 128.2 269.7)">COM2</text>
<text x="135.3" y="267.2" transform="rotate(-90 135.3 267.2)">NO2</text>
<text x="36.2" y="274.7">2</text>
<text x="110.6" y="270.7" transform="rotate(-90 110.6 270.7)">COIL+</text>
<text x="36.2" y="281.8">1</text>
<text x="110.6" y="290.6" transform="rotate(-90 110.6 290.6)">COIL-</text>
<text x="121.1" y="290.6" transform="rotate(-90 121.1 290.6)">NC1</text>
<text x="128.2" y="290.6" transform="rotate(-90 128.2 290.6)">COM1</text>
<text x="135.3" y="290.6" transform="rotate(-90 135.3 290.6)">NO1</text>
<text x="36.2" y="295.9">6</text>
<text x="36.2" y="303">5</text>
<text x="36.2" y="310">4</text>
<text x="36.2" y="317.1">3</text>
<text x="110.6" y="321.8" transform="rotate(-90 110.6 321.8)">COIL+</text>
<text x="121.1" y="318" transform="rotate(-90 121.1 318)">NC2</text>
<text x="128.2" y="320.8" transform="rotate(-90 128.2 320.8)">COM2</text>
<text x="135.3" y="318.3" transform="rotate(-90 135.3 318.3)">NO2</text>
<text x="36.2" y="324.1">2</text>
<text x="36.2" y="331.2">1</text>
<text x="110.6" y="341.8" transform="rotate(-90 110.6 341.8)">COIL-</text>
<text x="121.1" y="341.8" transform="rotate(-90 121.1 341.8)">NC1</text>
<text x="128.2" y="341.8" transform="rotate(-90 128.2 341.8)">COM1</text>
<text x="135.3" y="341.8" transform="rotate(-90 135.3 341.8)">NO1</text>
<text x="36.2" y="345.3">6</text>
<text x="36.2" y="352.4">5</text>
<text x="36.2" y="359.4">4</text>
<text x="36.2" y="366.5">3</text>
<text x="121.1" y="369.2" transform="rotate(-90 121.1 369.2)">NC2</text>
<text x="128.2" y="372" transform="rotate(-90 128.2 372)">COM2</text>
<text x="135.3" y="369.5" transform="rotate(-90 135.3 369.5)">NO2</text>
<text x="36.2" y="373.5">2</text>
<text x="110.6" y="373" transform="rotate(-90 110.6 373)">COIL+</text>
<text x="36.2" y="380.6">1</text>
<text x="36.2" y="394.7">6</text>
<text x="110.6" y="392.9" transform="rotate(-90 110.6 392.9)">COIL-</text>
<text x="121.1" y="392.9" transform="rotate(-90 121.1 392.9)">NC1</text>
<text x="128.2" y="392.9" transform="rotate(-90 128.2 392.9)">COM1</text>
<text x="135.3" y="392.9" transform="rotate(-90 135.3 392.9)">NO1</text>
<text x="36.2" y="401.7">5</text>
<text x="36.2" y="408.8">4</text>
<text x="36.2" y="415.9">3</text>
<text x="36.2" y="422.9">2</text>
<text x="110.6" y="424.1" transform="rotate(-90 110.6 424.1)">COIL+</text>
<text x="121.1" y="420.3" transform="rotate(-90 121.1 420.3)">NC2</text>
<text x="128.2" y="423.1" transform="rotate(-90 128.2 423.1)">COM2</text>
<text x="135.3" y="420.6" transform="rotate(-90 135.3 420.6)">NO2</text>
<text x="36.2" y="430">1</text>
<text x="110.6" y="444.1" transform="rotate(-90 110.6 444.1)">COIL-</text>
<text x="121.1" y="444.1" transform="rotate(-90 121.1 444.1)">NC1</text>
<text x="128.2" y="444.1" transform="rotate(-90 128.2 444.1)">COM1</text>
<text x="135.3" y="444.1" transform="rotate(-90 135.3 444.1)">NO1</text>
<text x="121.1" y="471.5" transform="rotate(-90 121.1 471.5)">NC2</text>
<text x="135.3" y="471.8" transform="rotate(-90 135.3 471.8)">NO2</text>
<text x="110.6" y="475.3" transform="rotate(-90 110.6 475.3)">COIL+</text>
<text x="128.2" y="474.3" transform="rotate(-90 128.2 474.3)">COM2</text>
<text x="110.6" y="495.2" transform="rotate(-90 110.6 495.2)">COIL-</text>
<text x="121.1" y="495.2" transform="rotate(-90 121.1 495.2)">NC1</text>
<text x="128.2" y="495.2" transform="rotate(-90 128.2 495.2)">COM1</text>
<text x="135.3" y="495.2" transform="rotate(-90 135.3 495.2)">NO1</text>
<text x="110.6" y="526.5" transform="rotate(-90 110.6 526.5)">COIL+</text>
<text x="121.1" y="522.7" transform="rotate(-90 121.1 522.7)">NC2</text>
<text x="128.2" y="525.4" transform="rotate(-90 128.2 525.4)">COM2</text>
<text x="135.3" y="522.9" transform="rotate(-90 135.3 522.9)">NO2</text>
<text x="110.6" y="546.4" transform="rotate(-90 110.6 546.4)">COIL-</text>
<text x="121.1" y="546.4" transform="rotate(-90 121.1 546.4)">NC1</text>
<text x="128.2" y="546.4" transform="rotate(-90 128.2 546.4)">COM1</text>
<text x="135.3" y="546.4" transform="rotate(-90 135.3 546.4)">NO1</text>
<text x="121.1" y="573.8" transform="rotate(-90 121.1 573.8)">NC2</text>
<text x="135.3" y="574.1" transform="rotate(-90 135.3 574.1)">NO2</text>
<text x="110.6" y="577.6" transform="rotate(-90 110.6 577.6)">COIL+</text>
<text x="128.2" y="576.6" transform="rotate(-90 128.2 576.6)">COM2</text>
<text x="110.6" y="597.5" transform="rotate(-90 110.6 597.5)">COIL-</text>
<text x="121.1" y="597.5" transform="rotate(-90 121.1 597.5)">NC1</text>
<text x="128.2" y="597.5" transform="rotate(-90 128.2 597.5)">COM1</text>
<text x="135.3" y="597.5" transform="rotate(-90 135.3 597.5)">NO1</text>
<text x="110.6" y="628.8" transform="rotate(-90 110.6 628.8)">COIL+</text>
<text x="121.1" y="625" transform="rotate(-90 121.1 625)">NC2</text>
<text x="128.2" y="627.8" transform="rotate(-90 128.2 627.8)">COM2</text>
<text x="135.3" y="625.2" transform="rotate(-90 135.3 625.2)">NO2</text>
<text x="110.6" y="648.7" transform="rotate(-90 110.6 648.7)">COIL-</text>
<text x="121.1" y="648.7" transform="rotate(-90 121.1 648.7)">NC1</text>
<text x="128.2" y="648.7" transform="rotate(-90 128.2 648.7)">COM1</text>
<text x="135.3" y="648.7" transform="rotate(-90 135.3 648.7)">NO1</text>
</g>
<g font-size="3.2" fill="#8d2323">
<text x="389.4" y="148.1">1</text>
<text x="389.4" y="151.6">2</text>
<text x="389.4" y="158.7">4</text>
<text x="317" y="164">1</text>
<text x="389.4" y="162.2">5</text>
<text x="389.4" y="165.7">6</text>
<text x="331.1" y="171">1</text>
<text x="348.8" y="172.8">1</text>
<text x="389.4" y="169.3">7</text>
<text x="389.4" y="172.8">8</text>
<text x="331.1" y="174.6">2</text>
</g>
<g font-size="3.2" fill="#f00">
<text x="269.4" y="171">8</text>
<text x="274.6" y="172.4">VCC</text>
</g>
<g font-size="3.2">
<text x="286.4" y="172.4">GND</text>
<text x="296.8" y="171">5</text>
</g>
<g font-size="2.1" fill="#a54b4b">
<text x="194.1" y="123">D13/SCK</text>
<text x="215.1" y="123">D12/MISO</text>
<text x="194.1" y="130.1">AREF</text>
<text x="194.1" y="126.6">3V3</text>
<text x="215.1" y="126.6">D11/MOSI</text>
<text x="221.9" y="130.1">D10</text>
<text x="194.1" y="137.1">A1</text>
<text x="194.1" y="133.6">A0</text>
<text x="223.2" y="137.1">D8</text>
<text x="223.2" y="133.6">D9</text>
<text x="194.1" y="140.7">A2</text>
<text x="223.2" y="140.7">D7</text>
<text x="194.1" y="147.7">A4</text>
<text x="194.1" y="144.2">A3</text>
<text x="223.2" y="147.7">D5</text>
<text x="223.2" y="144.2">D6</text>
<text x="194.1" y="154.8">A6</text>
<text x="194.1" y="151.3">A5</text>
<text x="223.2" y="154.8">D3</text>
<text x="223.2" y="151.3">D4</text>
<text x="194.1" y="161.8">5V</text>
<text x="194.1" y="158.3">A7</text>
<text x="219.2" y="161.8">GND.1</text>
<text x="223.2" y="158.3">D2</text>
<text x="194.1" y="165.4">RST.2</text>
<text x="219.9" y="165.4">RST.1</text>
<text x="194.1" y="172.4">VIN</text>
<text x="194.1" y="168.9">GND.2</text>
<text x="217.7" y="168.9">D1/RXD</text>
<text x="217.9" y="172.4">D0/TXD</text>
</g>
</svg>
